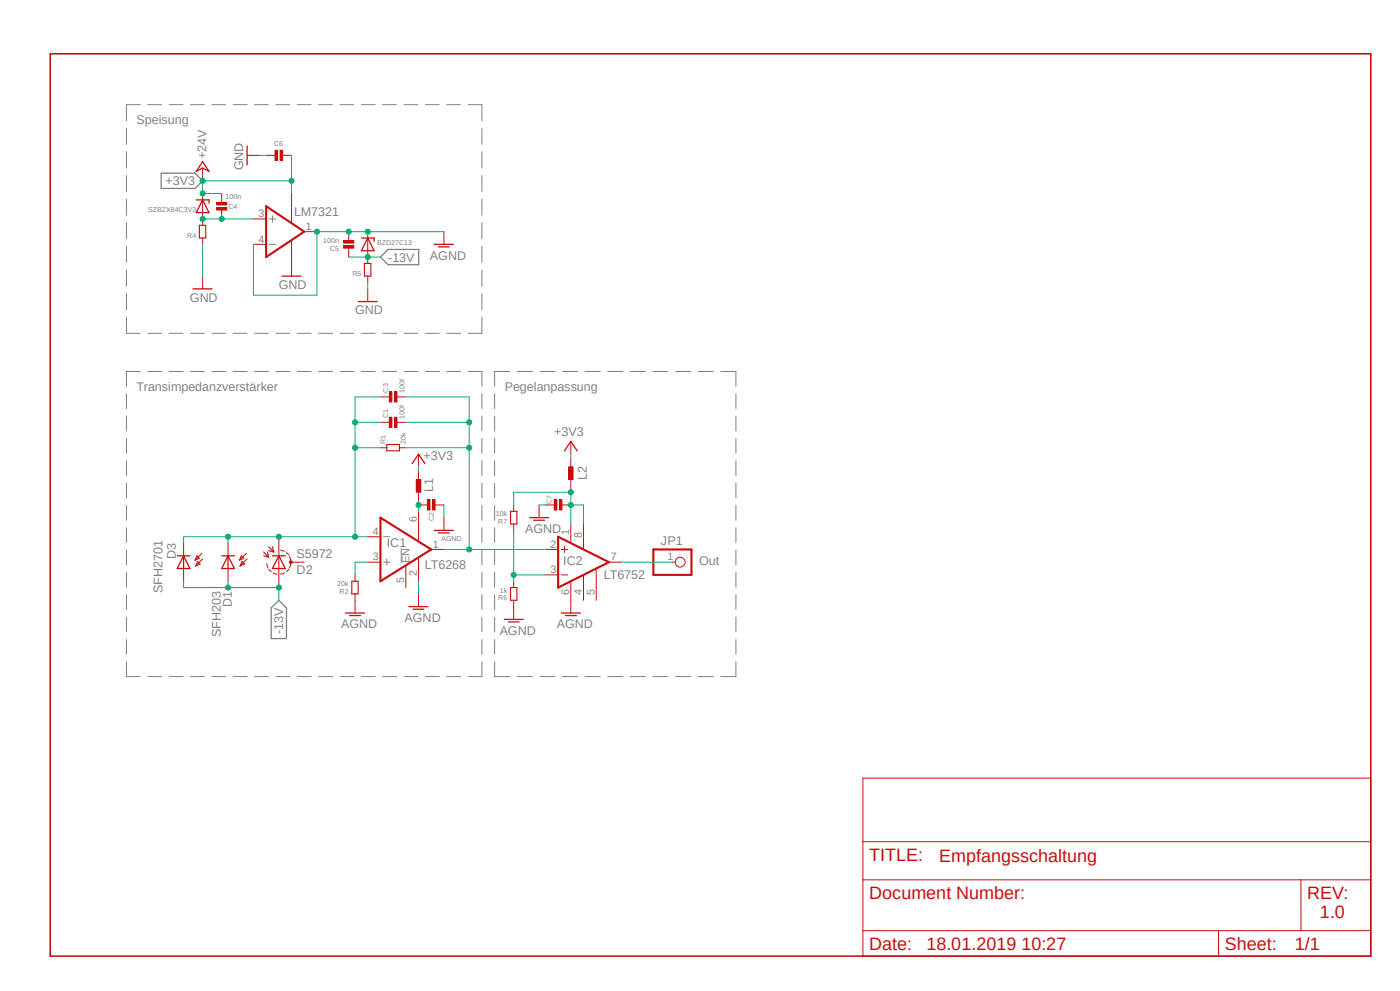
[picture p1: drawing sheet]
<svg xmlns="http://www.w3.org/2000/svg" width="420mm" height="297mm" viewBox="0 0 420 297" stroke-linecap="round" stroke-linejoin="round" font-family="sans-serif">
<path d="M14.3 15.6l397.5 271.8M411.8 15.6l-397.5 271.8" fill="none" stroke="#fff" stroke-width=".3"/>
<g fill="none" stroke="#808080" stroke-width=".3">
<path d="M37.9 38.4v4.9M42.1 31.4h-4.2v4.8M44.3 31.4h4.2M50.8 31.4h4.1M57.1 31.4h4.2M63.5 31.4h4.2M70 31.4h4.1M76.4 31.4h4.1M82.8 31.4h4.1M89.2 31.4h4.1M95.6 31.4h4.1M102 31.4h4.1"/>
<path d="M108.4 31.4h4.2M114.8 31.4h4.2M121.2 31.4h4.1M127.6 31.4h4.2M134 31.4h4.2M140.4 31.4h4.2v4.8M144.6 38.4v4.9M37.9 45.5v4.8M37.9 52.6v4.8M37.9 59.7v4.8M144.6 45.5v4.8M144.6 52.6v4.8"/>
<path d="M144.6 59.7v4.8M37.9 66.8v4.8M37.9 73.8v4.9M80.8 65.6h1.9M80.8 73.2h1.9M81.7 64.7v1.9M144.6 66.8v4.8M144.6 73.8v4.9M37.9 95.1v4.8h4.2M37.9 80.9v4.9M37.9 88v4.8M44.3 99.9h4.2"/>
<path d="M50.8 99.9h4.1M57.1 99.9h4.2M63.5 99.9h4.2M70 99.9h4.1M76.4 99.9h4.1M82.8 99.9h4.1M89.2 99.9h4.1M95.6 99.9h4.1M102 99.9h4.1M108.4 99.9h4.2M114.8 99.9h4.2M121.2 99.9h4.1"/>
<path d="M127.6 99.9h4.2M134 99.9h4.2M144.6 80.9v4.9M144.6 88v4.8M144.6 95.1v4.8h-4.2M37.9 118v4.5M42.1 111.3h-4.2v4.5M44.3 111.3h4.2M50.8 111.3h4.1M57.1 111.3h4.2M63.5 111.3h4.2M70 111.3h4.1"/>
<path d="M76.4 111.3h4.1M82.8 111.3h4.1M89.2 111.3h4.1M95.6 111.3h4.1M102 111.3h4.1M108.4 111.3h4.2M114.8 111.3h4.2M121.2 111.3h4.1M127.6 111.3h4.2M134 111.3h4.2M140.4 111.3h4.2v4.5M144.6 118v4.5"/>
<path d="M148.4 118v4.5M153 111.3h-4.6v4.5M155.2 111.3h4.5M162 111.3h4.5M168.7 111.3h4.6M175.5 111.3h4.6M182.3 111.3h4.6M189.1 111.3h4.5M195.9 111.3h4.5M202.7 111.3h4.5M209.5 111.3h4.5M216.2 111.3h4.6v4.5"/>
<path d="M220.8 118v4.5M37.9 124.7v4.5M37.9 131.4v4.4M37.9 138.1v4.4M144.6 124.7v4.5M144.6 131.4v4.4M144.6 138.1v4.4M148.4 124.7v4.5M148.4 131.4v4.4M148.4 138.1v4.4M220.8 124.7v4.5M220.8 131.4v4.4"/>
<path d="M220.8 138.1v4.4M37.9 144.8v4.4M37.9 151.5v4.4M37.9 158.2v4.4M144.6 144.8v4.4M144.6 151.5v4.4M144.6 158.2v4.4M148.4 144.8v4.4M148.4 151.5v4.4M148.4 158.2v4.4M220.8 144.8v4.4M220.8 151.5v4.4"/>
<path d="M220.8 158.2v4.4M37.9 164.8v4.5M37.9 171.5v4.5M37.9 178.2v4.5M115.1 160.9h1.9M115.1 168.5h1.9M116 167.5v1.9M120.4 164.3v4.5M144.6 164.8v4.5M144.6 171.5v4.5M144.6 178.2v4.5M148.4 164.8v4.5"/>
<path d="M148.4 171.5v4.5M148.4 178.2v4.5M220.8 164.8v4.5M220.8 171.5v4.5M220.8 178.2v4.5M37.9 185v4.4M37.9 191.6v4.4M37.9 198.3v4.5h4.2M144.6 185v4.4M144.6 191.6v4.4M144.6 198.3v4.5h-4.2M148.4 198.3v4.5h4.6"/>
<path d="M148.4 185v4.4M148.4 191.6v4.4M220.8 198.3v4.5h-4.6M220.8 185v4.4M220.8 191.6v4.4M44.3 202.8h4.2M50.8 202.8h4.1M57.1 202.8h4.2M63.5 202.8h4.2M70 202.8h4.1M76.4 202.8h4.1M82.8 202.8h4.1"/>
<path d="M89.2 202.8h4.1M95.6 202.8h4.1M102 202.8h4.1M108.4 202.8h4.2M114.8 202.8h4.2M121.2 202.8h4.1M127.6 202.8h4.2M134 202.8h4.2M155.2 202.8h4.5M162 202.8h4.5M168.7 202.8h4.6M175.5 202.8h4.6"/>
<path d="M182.3 202.8h4.6M189.1 202.8h4.5M195.9 202.8h4.5M202.7 202.8h4.5M209.5 202.8h4.5"/>
</g>
<path d="M48.3 51.9h10.2l2.3 2.3-2.3 2.3h-10.2zM114.1 77l2.3-2.2h9.2v4.5h-9.2zM83.7 179.9l2.2 2.3v9.2h-4.5v-9.2z" fill="none" stroke="#808080" stroke-width=".38"/>
<path d="M15.1 16.1h396.1v270.5h-396.1z" fill="none" stroke="#c90d0c" stroke-width=".47"/>
<path d="M114.1 134.2h1.9M114.1 126.6h2.9M118.9 126.6h2.9M119.8 134.2h2M106.5 172.3v1.9M106.5 178v1.9M258.9 233.2h152.3v53.4h-152.3zM258.9 252.3h152.3M258.9 263.7h152.3M258.9 278.9h152.3M365.5 278.9v7.7M390.3 263.7v15.2" fill="none" stroke="#c90d0c" stroke-width=".3"/>
<path d="M116 133.2h3.8v1.9h-3.8zM105.5 174.2h1.9v3.8h-1.9z" fill="none" stroke="#c90d0c" stroke-width=".34"/>
<path d="M116.8 125.1h.8v3h-.8z" fill-rule="evenodd" fill="#c90d0c"/>
<path d="M116.8 125.1h.8v3h-.8z" fill="none" stroke="#c90d0c" stroke-width=".3"/>
<path d="M118.3 125.1h.8v3h-.8z" fill-rule="evenodd" fill="#c90d0c"/>
<path d="M118.3 125.1h.8v3h-.8zM125.6 151.3h2.8M130.3 151.3h2.9" fill="none" stroke="#c90d0c" stroke-width=".3"/>
<path d="M128.2 149.8h.8v3.1h-.8z" fill-rule="evenodd" fill="#c90d0c"/>
<path d="M128.2 149.8h.8v3.1h-.8z" fill="none" stroke="#c90d0c" stroke-width=".3"/>
<path d="M129.8 149.8h.7v3.1h-.7z" fill-rule="evenodd" fill="#c90d0c"/>
<g fill="none" stroke="#c90d0c" stroke-width=".3">
<path d="M125.6 136.1v3.8M125.6 153.2v8.7M129.8 149.8h.7v3.1h-.7zM80 168.9l.4 1.3M80.6 170.6l.8 .7M81.9 171.7l1.2 .4M84.2 164.8l1.1 .4M85.3 171.7l-1.1 .4M85.9 165.6l.8 .8M86.7 170.6l-.8 .7M86.9 166.8l.3 1.3M87.2 168.9l-.3 1.3"/>
<path d="M110.3 168.5h3.8M110.3 160.9h3.8M121.8 169.6v6.5M125.6 167.4v6.8M129.4 164.7h3.8"/>
</g>
<path d="M114.1 155.2l15.3 9.5-15.3 9.5z" fill="none" stroke="#c90d0c" stroke-width=".64"/>
<path d="M123.7 138.9l1.9-2.8 1.9 2.8M81.7 166.6h3.9M83.7 166.6l1.9 3.8h-3.9z" fill="none" stroke="#c90d0c" stroke-width=".38"/>
<path d="M79.1 165.4l1.5 1.6M79.1 166.6l1.5 .4M80.2 165.4l.4 1.6M80.6 163.9l1.5 1.5M80.6 165.1l1.5 .3M81.7 163.9l.4 1.5" fill="none" stroke="#c90d0c" stroke-width=".34"/>
<circle cx="87.2" cy="168.5" r=".42" fill="#c90d0c"/>
<g fill="none" stroke="#c90d0c" stroke-width=".3">
<path d="M114.1 119h2.9M118.9 119h2.9M83.7 160.9v15.2M87.5 168.5h3.8"/>
<circle cx="87.2" cy="168.5" r=".42"/>
</g>
<path d="M116.8 117.4h.8v3.1h-.8z" fill-rule="evenodd" fill="#c90d0c"/>
<path d="M116.8 117.4h.8v3.1h-.8z" fill="none" stroke="#c90d0c" stroke-width=".3"/>
<path d="M118.3 117.4h.8v3.1h-.8z" fill-rule="evenodd" fill="#c90d0c"/>
<g fill="none" stroke="#c90d0c" stroke-width=".3">
<path d="M60.8 58v9.5M79.8 46.6h2.9M84.6 46.6h2.9M87.5 58v8.7M60.8 71.3v1.9M76 65.6h3.8M76 73.2h3.8M87.5 72.2v10.6M91.3 69.4h3.8M110.3 69.4v9.6M133.2 69.4v3.8M60.8 82.8v3.8"/>
<path d="M110.3 82.8v1.9M110.3 86.6v3.8M118.3 117.4h.8v3.1h-.8zM55.1 162.8v3.8M55.1 170.4v3.8M59.1 166.6l.7 .7-1.3 .6zM59.3 168.3l.7 .7-1.3 .6zM60.6 165.8l-2.1 2.1M60.8 167.5l-2.1 2.1M68.4 162.8v3.8M68.4 170.4v3.8M72.4 166.6l.8 .7-1.4 .6z"/>
<path d="M72.6 168.3l.8 .7-1.4 .6zM73.9 165.8l-2.1 2.1M74.1 167.5l-2.1 2.1"/>
</g>
<g fill="none" stroke="#c90d0c" stroke-width=".38">
<path d="M58.9 59.9h3.8v1M60.8 59.9l1.9 3.8h-3.8zM108.4 71.3h3.8v1M110.3 71.3l1.9 3.8h-3.8zM130.3 73.2h5.7M131.5 74h3.3M57.9 86.6h5.7M84.6 82.8h5.7M107.4 90.4h5.8M53.2 166.6h3.8M55.1 166.6l1.9 3.8h-3.8zM55.1 166.6v3.8"/>
<path d="M66.5 166.6h3.8M68.4 166.6l1.9 3.8h-3.8zM68.4 166.6v3.8"/>
</g>
<path d="M79.8 61.8l11.5 7.6-11.5 7.6z" fill="none" stroke="#c90d0c" stroke-width=".64"/>
<path d="M59.8 67.5h1.9v3.8h-1.9zM109.3 79h2v3.8h-2z" fill="none" stroke="#c90d0c" stroke-width=".34"/>
<path d="M82.5 45h.8v3.1h-.8z" fill-rule="evenodd" fill="#c90d0c"/>
<path d="M82.5 45h.8v3.1h-.8z" fill="none" stroke="#c90d0c" stroke-width=".3"/>
<path d="M84 45h.8v3.1h-.8z" fill-rule="evenodd" fill="#c90d0c"/>
<g fill="none" stroke="#c90d0c" stroke-width=".3">
<path d="M60.8 50.4v3.8M74.1 46.6h3.8M84 45h.8v3.1h-.8zM163.6 151.3h2.9M168.4 151.3h2.8M171.2 157.1v5.5M175 157.1v7.6M163.6 164.7h3.8M163.6 172.3h3.8M168.4 164.7h1.9M168.4 172.3h1.9M169.3 163.7v1.9"/>
<path d="M171.2 174.3v9.4M175 172.4v7.5M178.9 170.4v9.5M182.7 168.5h3.8"/>
</g>
<path d="M60.8 48.5l1.9 2.9-1.9-1-1.9 1zM74.1 43.7v5.7M168.4 183.7h5.7M169.6 184.5h3.3" fill="none" stroke="#c90d0c" stroke-width=".38"/>
<path d="M167.4 160.9l15.3 7.6-15.3 7.6z" fill="none" stroke="#c90d0c" stroke-width=".64"/>
<path d="M166.3 149.8h.7v3.1h-.7z" fill-rule="evenodd" fill="#c90d0c"/>
<path d="M166.3 149.8h.7v3.1h-.7z" fill="none" stroke="#c90d0c" stroke-width=".3"/>
<path d="M167.8 149.8h.8v3.1h-.8z" fill-rule="evenodd" fill="#c90d0c"/>
<g fill="none" stroke="#c90d0c" stroke-width=".3">
<path d="M171.2 132.3v3.8M133.2 155.2v3.8M154.1 151.3v1.9M154.1 157.1v1.9M161.7 151.3v3.9M167.8 149.8h.8v3.1h-.8zM106.5 179.9v3.8M125.6 178v3.8M154.1 174.2v1.9M154.1 179.9v5.7M201.7 168.5h.9"/>
<circle cx="204" cy="168.5" r="1.48"/>
</g>
<path d="M169.3 135.1l1.9-2.8 1.9 2.8M130.3 159h5.7M131.5 159.7h3.3M158.9 155.2h5.7M160.1 155.9h3.3M103.6 183.7h5.7M104.9 184.5h3.2M122.7 181.8h5.7M123.9 182.6h3.3M151.3 185.6h5.7M152.5 186.4h3.2" fill="none" stroke="#c90d0c" stroke-width=".38"/>
<path d="M153.2 153.2h1.9v3.9h-1.9zM153.2 176.1h1.9v3.8h-1.9z" fill="none" stroke="#c90d0c" stroke-width=".34"/>
<path d="M196 164.7h11.4v7.6h-11.4z" fill="none" stroke="#c90d0c" stroke-width=".64"/>
<path d="M170.6 139.9h1.3v3.8h-1.3z" fill-rule="evenodd" fill="#c90d0c"/>
<path d="M170.6 139.9h1.3v3.8h-1.3zM171.2 137.2v3.9M171.2 142.6v3.8" fill="none" stroke="#c90d0c" stroke-width=".3"/>
<path d="M124.9 143.7h1.3v3.8h-1.3z" fill-rule="evenodd" fill="#c90d0c"/>
<path d="M66.5 58v2.9M66.5 62.8v2.8M124.9 143.7h1.3v3.8h-1.3zM125.6 141.1v3.8M125.6 146.4v3.8" fill="none" stroke="#c90d0c" stroke-width=".3"/>
<path d="M65 62.2h3v.7h-3z" fill-rule="evenodd" fill="#c90d0c"/>
<path d="M65 62.2h3v.7h-3z" fill="none" stroke="#c90d0c" stroke-width=".3"/>
<path d="M65 60.7h3v.7h-3z" fill-rule="evenodd" fill="#c90d0c"/>
<path d="M65 60.7h3v.7h-3zM104.6 69.4v2.9M104.6 74.2v2.8" fill="none" stroke="#c90d0c" stroke-width=".3"/>
<path d="M103.1 73.6h3v.8h-3z" fill-rule="evenodd" fill="#c90d0c"/>
<path d="M103.1 73.6h3v.8h-3z" fill="none" stroke="#c90d0c" stroke-width=".3"/>
<path d="M103.1 72.1h3v.8h-3z" fill-rule="evenodd" fill="#c90d0c"/>
<path d="M103.1 72.1h3v.8h-3z" fill="none" stroke="#c90d0c" stroke-width=".3"/>
<path d="M121.8 134.2h19M121.8 126.6h19v38.1h-7.6M110.3 168.5h-3.8v3.8" fill="none" stroke="#0dab76" stroke-width=".3"/>
<circle cx="140.8" cy="134.2" r=".76" fill="#0dab76"/>
<g fill="none" stroke="#0dab76" stroke-width=".3">
<path d="M121.8 119h19v7.6"/>
<circle cx="140.8" cy="134.2" r=".76"/>
</g>
<circle cx="140.8" cy="126.6" r=".76" fill="#0dab76"/>
<g fill="none" stroke="#0dab76" stroke-width=".3">
<path d="M140.8 164.7h22.8"/>
<circle cx="140.8" cy="126.6" r=".76"/>
</g>
<circle cx="140.8" cy="164.7" r=".76" fill="#0dab76"/>
<g fill="none" stroke="#0dab76" stroke-width=".3">
<path d="M77.9 46.6h1.9M87.5 54.2h-26.7v3.8M87.5 46.6v11.4M60.8 73.2v9.6M110.3 84.7v1.9"/>
<circle cx="140.8" cy="164.7" r=".76"/>
</g>
<circle cx="87.5" cy="54.2" r=".76" fill="#0dab76"/>
<circle cx="87.5" cy="54.2" r=".76" fill="none" stroke="#0dab76" stroke-width=".3"/>
<circle cx="60.8" cy="54.2" r=".76" fill="#0dab76"/>
<g fill="none" stroke="#0dab76" stroke-width=".3">
<path d="M60.8 58h5.7"/>
<circle cx="60.8" cy="54.2" r=".76"/>
</g>
<circle cx="60.8" cy="58" r=".76" fill="#0dab76"/>
<g fill="none" stroke="#0dab76" stroke-width=".3">
<path d="M114.1 119h-7.6v41.9h3.8M106.5 134.2h7.6M106.5 126.6h7.6M125.6 139.9v1.2M171.2 136.1v1.1"/>
<circle cx="60.8" cy="58" r=".76"/>
</g>
<circle cx="106.5" cy="134.2" r=".76" fill="#0dab76"/>
<g fill="none" stroke="#0dab76" stroke-width=".3">
<path d="M83.7 160.9h22.8"/>
<circle cx="106.5" cy="134.2" r=".76"/>
</g>
<circle cx="106.5" cy="160.9" r=".76" fill="#0dab76"/>
<circle cx="106.5" cy="160.9" r=".76" fill="none" stroke="#0dab76" stroke-width=".3"/>
<circle cx="106.5" cy="126.6" r=".76" fill="#0dab76"/>
<g fill="none" stroke="#0dab76" stroke-width=".3">
<path d="M83.7 160.9h-15.3v1.9"/>
<circle cx="106.5" cy="126.6" r=".76"/>
</g>
<circle cx="83.6" cy="160.9" r=".76" fill="#0dab76"/>
<g fill="none" stroke="#0dab76" stroke-width=".3">
<path d="M68.4 160.9h-13.3v1.9"/>
<circle cx="83.6" cy="160.9" r=".76"/>
</g>
<circle cx="68.4" cy="160.9" r=".76" fill="#0dab76"/>
<g fill="none" stroke="#0dab76" stroke-width=".3">
<path d="M66.5 65.6h9.5"/>
<circle cx="68.4" cy="160.9" r=".76"/>
</g>
<circle cx="60.8" cy="65.6" r=".76" fill="#0dab76"/>
<g fill="none" stroke="#0dab76" stroke-width=".3">
<path d="M60.8 65.6h5.7"/>
<circle cx="60.8" cy="65.6" r=".76"/>
</g>
<circle cx="66.5" cy="65.6" r=".76" fill="#0dab76"/>
<g fill="none" stroke="#0dab76" stroke-width=".3">
<path d="M110.3 77h3.8"/>
<circle cx="66.5" cy="65.6" r=".76"/>
</g>
<circle cx="110.3" cy="77" r=".76" fill="#0dab76"/>
<g fill="none" stroke="#0dab76" stroke-width=".3">
<path d="M104.6 77h5.7M68.4 174.2v1.9h15.3v3.8"/>
<circle cx="110.3" cy="77" r=".76"/>
</g>
<circle cx="83.6" cy="176.1" r=".76" fill="#0dab76"/>
<g fill="none" stroke="#0dab76" stroke-width=".3">
<path d="M55.1 174.2v1.9h13.3"/>
<circle cx="83.6" cy="176.1" r=".76"/>
</g>
<circle cx="68.4" cy="176.1" r=".76" fill="#0dab76"/>
<g fill="none" stroke="#0dab76" stroke-width=".3">
<path d="M104.6 69.4h-9.5v19.1h-19.1v-15.3"/>
<circle cx="68.4" cy="176.1" r=".76"/>
</g>
<circle cx="95.1" cy="69.4" r=".76" fill="#0dab76"/>
<g fill="none" stroke="#0dab76" stroke-width=".3">
<path d="M104.6 69.4h28.6"/>
<circle cx="95.1" cy="69.4" r=".76"/>
</g>
<circle cx="110.3" cy="69.4" r=".76" fill="#0dab76"/>
<circle cx="110.3" cy="69.4" r=".76" fill="none" stroke="#0dab76" stroke-width=".3"/>
<circle cx="104.6" cy="69.4" r=".76" fill="#0dab76"/>
<g fill="none" stroke="#0dab76" stroke-width=".3">
<path d="M133.2 151.3v3.9M154.1 159v15.2M161.7 151.3h1.9M125.6 174.2v3.8M154.1 172.3h9.5"/>
<circle cx="104.6" cy="69.4" r=".76"/>
</g>
<circle cx="154.1" cy="172.3" r=".76" fill="#0dab76"/>
<g fill="none" stroke="#0dab76" stroke-width=".3">
<path d="M171.2 147.5v9.6M186.5 168.5h15.2"/>
<circle cx="154.1" cy="172.3" r=".76"/>
</g>
<circle cx="171.2" cy="151.3" r=".76" fill="#0dab76"/>
<g fill="none" stroke="#0dab76" stroke-width=".3">
<path d="M171.2 146.4v1.1h-17.1v3.8M171.2 151.3h3.8v5.8"/>
<circle cx="171.2" cy="151.3" r=".76"/>
</g>
<circle cx="171.2" cy="147.5" r=".76" fill="#0dab76"/>
<g fill="none" stroke="#0dab76" stroke-width=".3">
<path d="M125.6 150.2v3"/>
<circle cx="171.2" cy="147.5" r=".76"/>
</g>
<circle cx="125.6" cy="151.3" r=".76" fill="#0dab76"/>
<circle cx="125.6" cy="151.3" r=".76" fill="none" stroke="#0dab76" stroke-width=".3"/>
<g font-size="5.4" fill="#c90d0c">
<text x="260.8" y="258">TITLE:</text>
<text x="281.7" y="258.4">Empfangsschaltung</text>
<text x="260.8" y="269.4">Document Number:</text>
<text x="392.2" y="269.4">REV:</text>
<text x="396" y="275.1">1.0</text>
<text x="260.8" y="284.7">Date:</text>
<text x="277.9" y="284.7">18.01.2019 10:27</text>
<text x="367.4" y="284.7">Sheet:</text>
<text x="388.4" y="284.7">1/1</text>
</g>
<g font-size="3.8" fill="#808080">
<text x="41" y="37.1">Speisung</text>
<text x="61.9" y="47.7" transform="rotate(-90 61.9 47.7)">+24V</text>
<text x="73" y="51.1" transform="rotate(-90 73 51.1)">GND</text>
<text x="49.7" y="55.5">+3V3</text>
<text x="88.2" y="64.9">LM7321</text>
<text x="129" y="77.8">AGND</text>
<text x="116.4" y="78.4">-13V</text>
<text x="83.7" y="86.6">GND</text>
<text x="57" y="90.4">GND</text>
<text x="106.5" y="94.2">GND</text>
<text x="41" y="117.1">Transimpedanzverstärker</text>
<text x="151.4" y="117.1">Pegelanpassung</text>
<text x="166.3" y="130.8">+3V3</text>
<text x="127.1" y="138">+3V3</text>
<text x="176.1" y="143.7" transform="rotate(-90 176.1 143.7)">L2</text>
<text x="130" y="147.5" transform="rotate(-90 130 147.5)">L1</text>
<text x="157.5" y="159.7">AGND</text>
<text x="52.8" y="167.6" transform="rotate(-90 52.8 167.6)">D3</text>
<text x="89" y="167.4">S5972</text>
<text x="116" y="163.9">IC1</text>
<text x="198.3" y="163.3">JP1</text>
<text x="89" y="172">D2</text>
<text x="127.5" y="170.4">LT6268</text>
<text x="169" y="169.4">IC2</text>
<text x="181.1" y="173.4">LT6752</text>
<text x="209.7" y="169.2">Out</text>
<text x="48.8" y="177.8" transform="rotate(-90 48.8 177.8)">SFH2701</text>
<text x="69.6" y="182" transform="rotate(-90 69.6 182)">D1</text>
<text x="66.3" y="191" transform="rotate(-90 66.3 191)">SFH203</text>
<text x="85" y="190.1" transform="rotate(-90 85 190.1)">-13V</text>
<text x="102.3" y="188.3">AGND</text>
<text x="121.4" y="186.4">AGND</text>
<text x="149.9" y="190.2">AGND</text>
<text x="167" y="188.3">AGND</text>
</g>
<g font-size="3.2" fill="#808080">
<text x="77.5" y="65.1">3</text>
<text x="91.8" y="68.9">1</text>
<text x="77.5" y="72.7">4</text>
<text x="111.8" y="160.3">4</text>
<text x="125" y="156.5" transform="rotate(-90 125 156.5)">6</text>
<text x="170.7" y="160.3" transform="rotate(-90 170.7 160.3)">1</text>
<text x="174.5" y="161.2" transform="rotate(-90 174.5 161.2)">8</text>
<text x="111.8" y="167.9">3</text>
<text x="129.9" y="164.1">1</text>
<text x="165.1" y="164.1">2</text>
<text x="183.2" y="167.9">7</text>
<text x="200.2" y="167.9">1</text>
<text x="122.9" y="168.8" transform="rotate(-90 122.9 168.8)">EN</text>
<text x="125" y="172.7" transform="rotate(-90 125 172.7)">2</text>
<text x="165.1" y="171.7">3</text>
<text x="121.2" y="174.6" transform="rotate(-90 121.2 174.6)">5</text>
<text x="170.7" y="178.4" transform="rotate(-90 170.7 178.4)">6</text>
<text x="174.5" y="178.4" transform="rotate(-90 174.5 178.4)">4</text>
<text x="178.3" y="178.4" transform="rotate(-90 178.3 178.4)">5</text>
</g>
<g font-size="2.1" fill="#808080">
<text x="82.3" y="43.9">C6</text>
<text x="67.6" y="59.5">100n</text>
<text x="44.4" y="63.5">SZBZX84C3V3</text>
<text x="68.5" y="62.6">C4</text>
<text x="56.2" y="71.3">R4</text>
<text x="97" y="72.9">100n</text>
<text x="99" y="75.1">C5</text>
<text x="113.2" y="73.4">BZD27C13</text>
<text x="105.7" y="82.8">R5</text>
<text x="116.4" y="117.6" transform="rotate(-90 116.4 117.6)">C3</text>
<text x="121.4" y="117.6" transform="rotate(-90 121.4 117.6)">100f</text>
<text x="116.4" y="125.2" transform="rotate(-90 116.4 125.2)">C1</text>
<text x="121.4" y="125.6" transform="rotate(-90 121.4 125.6)">100f</text>
<text x="115.7" y="133.1" transform="rotate(-90 115.7 133.1)">R1</text>
<text x="121.8" y="133.1" transform="rotate(-90 121.8 133.1)">20k</text>
<text x="148.8" y="154.8">10k</text>
<text x="165.5" y="151.2" transform="rotate(-90 165.5 151.2)">C7</text>
<text x="130.1" y="156.1" transform="rotate(-90 130.1 156.1)">C2</text>
<text x="149.5" y="157.1">R7</text>
<text x="132.4" y="162">AGND</text>
<text x="101.2" y="175.7">20k</text>
<text x="101.9" y="178">R2</text>
<text x="149.5" y="179.9">R6</text>
<text x="149.9" y="177.6">1k</text>
</g>
</svg>
